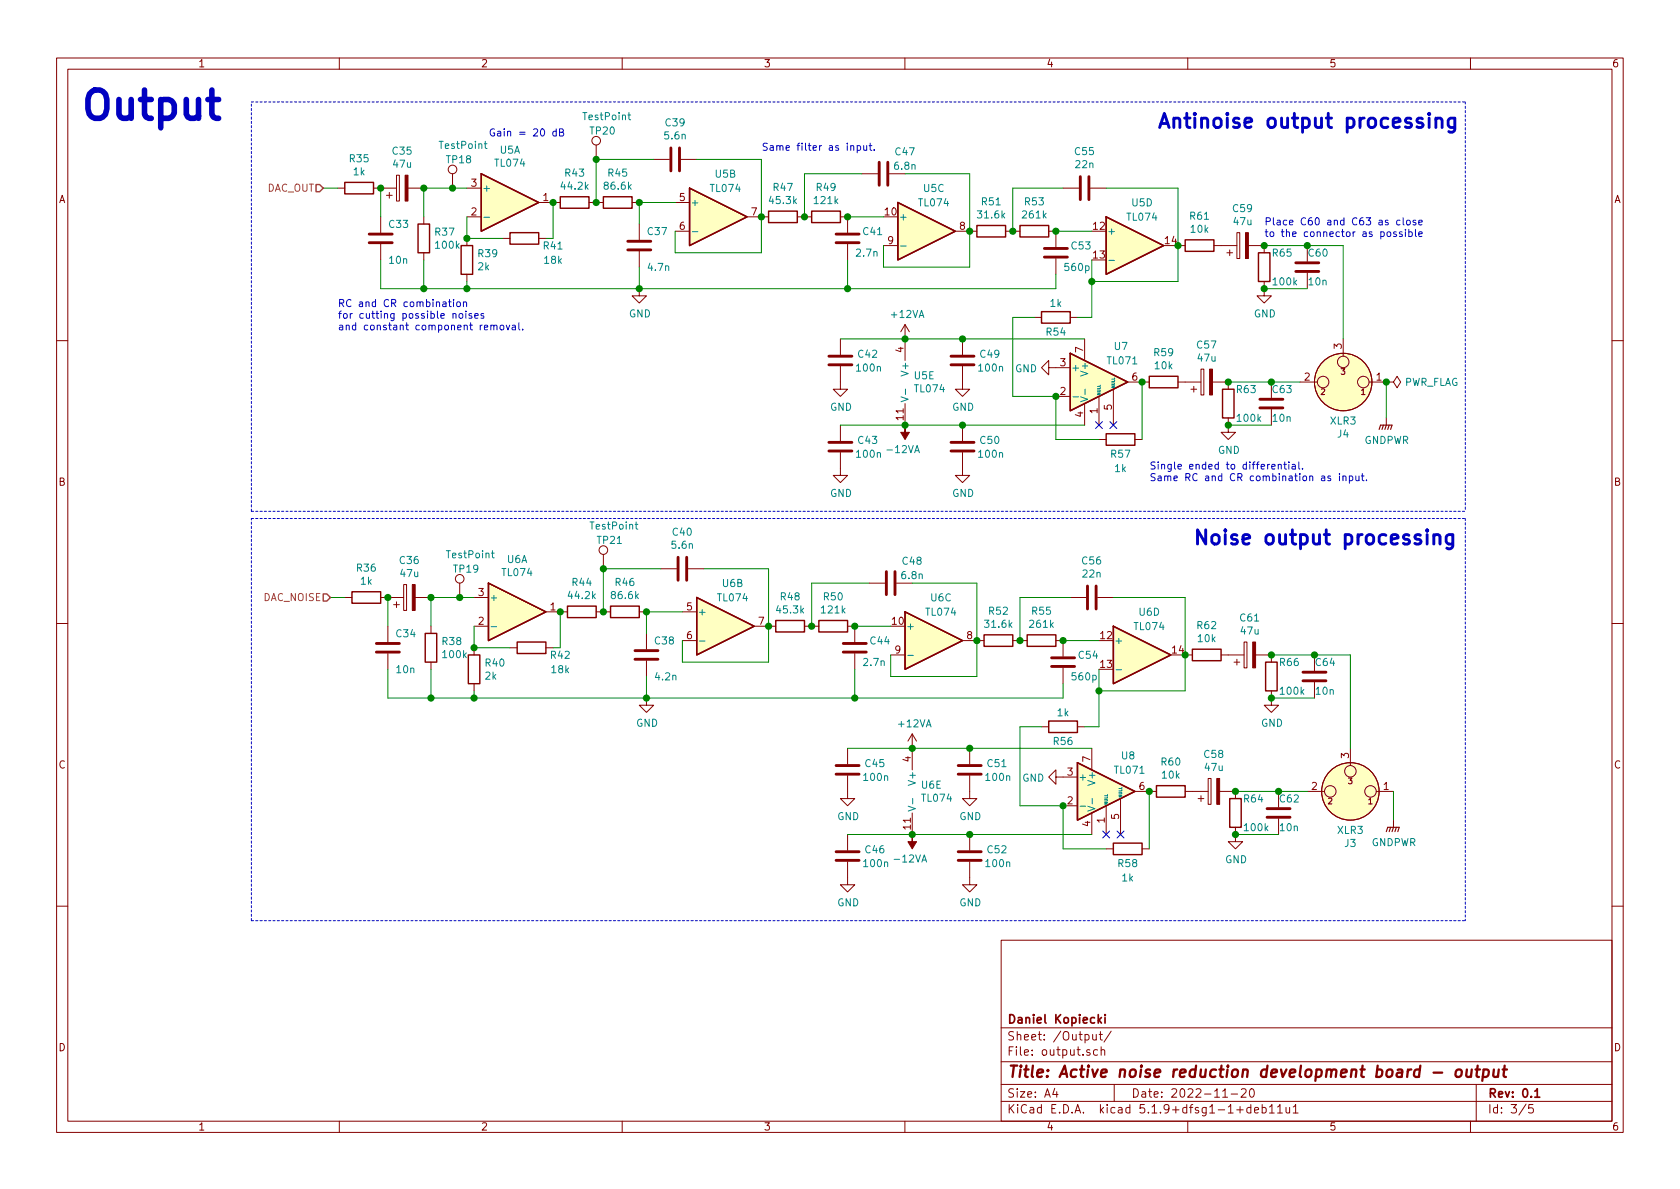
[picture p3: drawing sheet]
<svg xmlns="http://www.w3.org/2000/svg" width="297mm" height="210mm" viewBox="0 0 297 210" stroke-linecap="round" stroke-linejoin="round" font-family="sans-serif">
<g fill="none" stroke="#840000" stroke-width=".18">
<path d="M10 10.3h277v189.9h-277zM12 12.2h273v186.1h-273zM60 10.3v1.9M110 10.3v1.9M160 10.3v1.9M210 10.3v1.9M260 10.3v1.9M59.7 33.3h1.3M66 33.3h4.1M67.3 38.3v2.8M68.3 34.5h1M68.8 34v1"/>
<path d="M70.1 31h.5v4.6h-.5zM72.1 33.3h2.8M74.9 38.3v1.3M80 30.7v2.6M82.5 38.3h2.6M82.5 33.3h2.6M95.2 35.8h3.9M104.1 35.8h2.6M105.4 25.6v2.6M111.8 35.8h1.2M113 39.6v2.8M115.6 28.2h2.8"/>
<path d="M119.4 35.8h2.5M120.4 28.2h2.8M132.1 38.3h3.8M141 38.3h2.5M148.6 38.3h1.3v2.8M152.4 30.7h2.8M157.2 30.7h2.8M188 33.3h2.8M192.8 33.3h2.8M67.3 43.2v2.8M74.9 44.7v1.3M82.5 42.2v1.2"/>
<path d="M82.5 48.5v1.3M88.9 42.2h1.3M95.2 42.2h1.3M113 51v1.3h1.3l-1.3 1.3-1.2-1.3h1.2M113 44.4v2.8M119.4 40.9h2.5M148.6 59.9v2.8M149.9 43.2v2.8M156.2 43.4h2.5M160 57.4v6.3M160 57.4l-.7 1.3M160 57.4l.8 1.3"/>
<path d="M168.9 40.9h3.8M170.2 59.9v2.8M177.8 40.9h2.5M182.9 56.1h1.2M185.4 40.9h1.3v2.8M186.7 45.7v2.8M189.2 56.1h1.3M191.8 59.9v3.8M208.3 43.4h1.2M214.6 43.4h4.1M216.9 44.7h1M217.4 44.2v1"/>
<path d="M218.7 41.1h.5v4.6h-.5zM220.7 43.4h2.8v1.3M223.5 49.8v2.5h1.3l-1.3 1.3-1.3-1.3h1.3M231.1 43.4v2.8M231.1 48.3v2.7M237.5 59.9v3.1M10 60.2h2M148.6 64.8v4h1.3l-1.3 1.3-1.3-1.3h1.3M148.6 75.2v2.8M160 71.4v3.8M170.2 64.8v4h1.2l-1.2 1.3-1.3-1.3h1.3M170.2 75.2v2.8"/>
<path d="M185.4 65v-1.3l-1.3 1.3 1.3 1.3v-1.3h3.8M186.7 70.1h2.5M191.8 71.4v3.8M194.3 77.7h1.3M194.3 70.1v5.1M196.8 68.8v6.4M199.4 67.6h3.8M200.7 77.7h1.2M208.3 67.6h4M210.6 68.8h1M211.1 68.3v1M212.3 65.3h.6v4.5h-.6z"/>
<path d="M214.4 67.6h2.8v1.2M217.2 73.9v2.5h1.2l-1.2 1.3-1.3-1.3h1.3M224.8 67.6v2.8M224.8 72.4v2.8M229.9 67.6h3M242.1 67.6h3M245.1 67.6h1.3l.6-1.1 .6 1.1-.6 1-.6-1M245.1 67.6h.1M245.1 73.9v1.3M285 60.2h2M106.7 98v2.6M148.6 80v4.1h1.3l-1.3 1.2-1.3-1.2h1.3"/>
<path d="M170.2 80v4.1h1.2l-1.2 1.2-1.3-1.2h1.3M10 110.3h2M61 105.7h1.2M67.3 105.7h4.1M68.6 110.7v2.8M68.6 115.6v2.8M69.6 106.9h1M70.1 106.4v1M71.4 103.4h.5v4.5h-.5zM73.4 105.7h2.8M76.2 110.7v1.3M76.2 117.1v1.3"/>
<path d="M81.3 103.1v2.6M83.8 110.7h2.6M83.8 105.7h2.6M83.8 114.5v1.3M90.2 114.5h1.2M96.5 108.2h3.8M96.5 114.5h1.3M105.4 108.2h2.5M113 108.2h1.3M114.3 112v2.8M114.3 116.8v2.8M116.8 100.6h2.8"/>
<path d="M120.6 108.2h2.6M120.6 113.3h2.6M121.7 100.6h2.8M133.3 110.7h3.9M142.2 110.7h2.6M149.9 110.7h1.2v2.8M151.1 115.6v2.8M153.7 103.1h2.8M157.5 115.8h2.5M158.5 103.1h2.8M170.2 113.3h3.8M179.1 113.3h2.5"/>
<path d="M186.7 113.3h1.3v2.8M188 118.1v2.8M189.2 105.7h2.8M194.1 105.7h2.7M209.5 115.8h1.3M215.9 115.8h4.1M218.2 117.1h1M218.7 116.6v1M220 113.5h.5v4.6h-.5zM222 115.8h2.8v1.3M232.4 115.8v2.8M285 110.3h2"/>
<path d="M83.8 120.9v1.3M114.3 123.4v1.3h1.3l-1.3 1.3-1.3-1.3h1.3M149.9 137.2v4h1.2l-1.2 1.3-1.3-1.3h1.3M149.9 132.3v2.8M161.3 129.8l-.8 1.3M161.3 129.8v6.3M161.3 129.8l.8 1.3M171.4 137.2v4h1.3l-1.3 1.3-1.2-1.3h1.2M171.4 132.3v2.8M184.1 128.5h1.3M186.7 137.4v-1.3l-1.3 1.3 1.3 1.3v-1.3h3.8M190.5 128.5h1.3"/>
<path d="M193 132.3v3.8M200.7 139.9h3.8M209.5 139.9h4.1M213.6 137.7h.5v4.5h-.5zM215.6 139.9h2.8v1.3M224.8 122.2v2.5h1.3l-1.3 1.3-1.3-1.3h1.3M226.1 139.9v2.8M231.1 139.9h3.1M232.4 120.6v2.8M238.8 132.3v3.1M243.3 139.9h3.1M149.9 152.4v4.1h1.2l-1.2 1.2-1.3-1.2h1.3"/>
<path d="M149.9 147.6v2.8M161.3 143.8v3.8M171.4 152.4v4.1h1.3l-1.3 1.2-1.2-1.2h1.2M171.4 147.6v2.8M188 142.5h2.5M193 143.8v3.8M195.6 150.1h1.2M195.6 142.5v5.1M198.1 141.2v6.4M201.9 150.1h1.3M211.8 141.2h1.1M212.3 140.7v1"/>
<path d="M218.4 146.3v2.5h1.3l-1.3 1.3-1.2-1.3h1.2M226.1 144.8v2.8M246.4 145v1.3M10 160.2h2M177 166.3h108v32h-108zM285 160.2h2M60 198.3v1.9M110 198.3v1.9M160 198.3v1.9M177 194.8h108M177 191.8h108M177 187.8h108"/>
<path d="M177 181.8h108M186.5 192.5l-.4 1h1M186.8 193v1M192.7 185.7l-.4-.1-.2 .2 .1 .2 .5 .2v.3h-.6M193.2 182.9v.8a.37 .37 0 0 0 .6 .1M193.8 182.9v1M194.1 185.7l-.5-.1-.3 .3 .2 .6h.6M194.3 182.9h.6M194.6 182.4v1.3l.3 .2M194.7 185.7l.2-.1 .4 .1v.9M194.7 185.1v1.5M196.5 182.3l-1.3 2"/>
<path d="M197 191.8v3M210 198.3v1.9M216.2 194h.8M217.7 193.5h1.1M218.7 196.3h1.1M219.5 192.7l.2-.2h.3l.3 .2v.3v.2l-.9 .8h.9M221.1 192.6l.2-.1a.8 .8 0 0 1 .5 .8 .8 .8 0 0 1-.5 .7 1 1 0 0 1-.2-1.4zM221.2 195.9l-.4-.1-.4 .3 .1 .6 .3 .1 .4-.1M221.2 195.3v1.5M221.8 196.3l.7-.1v-.3l-.5-.1-.2 .2 .1 .7h.6M223.2 195.9l.4-.1 .3 .3-.2 .6h-.5M223.2 195.3v1.5"/>
<path d="M224.5 195.8l.4-.5v1.5M224.5 196.8h.8M225.9 195.8l.4-.5v1.5M225.9 196.8h.8M227.4 195.8l.1 .9 .3 .1 .2-.1M228 195.8v1M228.7 195.8l.4-.5v1.5M228.7 196.8h.8M260 198.3v1.9M261 191.8v6.5M269.8 195.2l-1.2 2M271 195.3h-.7v.7l.2-.1 .5 .1 .1 .2-.1 .5-.2 .1-.5-.1"/>
<circle cx="80" cy="30" r=".76"/>
<circle cx="105.4" cy="24.9" r=".76"/>
<circle cx="233.9" cy="67.6" r="1.02"/>
<circle cx="237.5" cy="67.6" r="5.1"/>
<circle cx="237.5" cy="64" r="1.02"/>
<circle cx="241" cy="67.6" r="1.02"/>
<circle cx="106.7" cy="97.3" r=".76"/>
<circle cx="81.3" cy="102.4" r=".76"/>
<circle cx="235.2" cy="139.9" r="1.02"/>
<circle cx="238.8" cy="139.9" r="5.1"/>
<circle cx="238.8" cy="136.4" r="1.02"/>
<circle cx="242.3" cy="139.9" r="1.02"/>
</g>
<path d="M194.2 179.4v1.5M194.7 179.9l-.5 .6M195.4 179.4v.2M195.4 179.9v1M194.3 180.4l.4 .5M271.4 193l.4-.5v1.5M271.4 194h.8" fill="none" stroke="#840000" stroke-width=".3"/>
<path d="M253.5 189.7h1.5M257.5 189.3a.54 .54 0 0 1 .6-.2 .54 .54 0 0 1 .4 .4l-.1 .6a.56 .56 0 0 1-.5 .4 .56 .56 0 0 1-.6-.4zM259.4 189.1l-.1 1.2a.6 .6 0 0 0 .8 0M260.2 189.1l-.1 1.3M260.9 189.1h.8M261.3 188.4l-.2 1.8v.1l.4 .1M262.3 189.2a.68 .68 0 0 1 .9 .1v.8a.66 .66 0 0 1-1 .2M262.3 189.1l-.2 2M264.1 189.1v1.2a.6 .6 0 0 0 .8 0M265 189.1l-.2 1.3M265.7 189.1h.7M266 188.4l-.2 1.8 .1 .1 .4 .1" fill="none" stroke="#840000" stroke-width=".41"/>
<g fill="none" stroke="#840000" stroke-width=".25">
<path d="M61 32.3h5v2h-5zM73.9 39.6h2v5.1h-2zM85.1 30.7l10.1 5.1-10.1 5.1zM99.1 34.8h5v2h-5zM106.7 34.8h5.1v2h-5.1zM121.9 33.3l10.2 5-10.2 5.1zM135.9 37.3h5.1v2.1h-5.1zM143.5 37.3h5.1v2.1h-5.1zM158.7 35.8l10.2 5.1-10.2 5.1zM172.7 39.9h5.1v2h-5.1zM180.3 39.9h5.1v2h-5.1zM195.6 38.3l10.1 5.1-10.1 5.1z"/>
<path d="M81.5 43.4h2.1v5.1h-2.1zM90.2 41.1h5v2.1h-5zM184.1 55.1h5.1v2h-5.1zM209.5 42.4h5.1v2h-5.1zM222.5 44.7h2v5.1h-2zM189.2 62.5l10.2 5.1-10.2 5zM195.6 76.7h5.1v2h-5.1zM203.2 66.5h5.1v2.1h-5.1zM216.2 68.8h2v5.1h-2zM62.2 104.6h5.1v2.1h-5.1zM75.2 112h2v5.1h-2zM82.8 115.8h2v5.1h-2z"/>
<path d="M86.4 103.1l10.1 5.1-10.1 5.1zM91.4 113.5h5.1v2.1h-5.1zM100.3 107.2h5.1v2h-5.1zM107.9 107.2h5.1v2h-5.1zM123.2 105.7l10.1 5-10.1 5.1zM137.2 109.7h5v2.1h-5zM144.8 109.7h5.1v2.1h-5.1zM160 108.2l10.2 5.1-10.2 5.1zM174 112.3h5.1v2h-5.1zM181.6 112.3h5.1v2h-5.1zM196.8 110.7l10.2 5.1-10.2 5.1zM210.8 114.8h5.1v2h-5.1z"/>
<path d="M223.8 117.1h2v5.1h-2zM185.4 127.5h5.1v2h-5.1zM190.5 134.9l10.2 5-10.2 5.1zM204.5 138.9h5v2.1h-5zM196.8 149.1h5.1v2h-5.1zM217.4 141.2h2.1v5.1h-2.1z"/>
</g>
<g fill="none" stroke="#840000" stroke-width=".51">
<path d="M118.6 26.2v4M120.1 26.2v4M155.4 28.7v4.1M157 28.7v4.1M191 31.2v4.1M192.5 31.2v4.1M65.3 42.9h4M65.3 41.4h4M111 44.2h4.1M111 42.7h4.1M147.8 42.9h4.1M147.8 41.4h4.1"/>
<path d="M184.7 45.5h4M184.7 43.9h4M229.1 48h4.1M229.1 46.5h4.1M146.6 64.5h4M146.6 63h4M146.6 79.8h4M146.6 78.2h4M168.1 64.5h4.1M168.1 63h4.1M168.1 79.8h4.1M168.1 78.2h4.1"/>
<path d="M222.8 72.1h4M222.8 70.6h4M119.9 98.5v4.1M121.4 98.5v4.1M66.5 115.3h4.1M66.5 113.8h4.1M112.3 116.6h4M112.3 115.1h4M149.1 115.3h4.1M149.1 113.8h4.1M156.7 101.1v4.1M158.2 101.1v4.1"/>
<path d="M185.9 117.9h4.1M185.9 116.3h4.1M192.3 103.6v4.1M193.8 103.6v4.1M230.4 118.9h4M147.8 136.9h4.1M147.8 135.4h4.1M169.4 136.9h4.1M169.4 135.4h4.1M230.4 120.4h4M147.8 152.1h4.1M147.8 150.6h4.1"/>
<path d="M169.4 152.1h4.1M169.4 150.6h4.1M224 144.5h4.1M224 143h4.1"/>
</g>
<g fill="#ffffc2" stroke="#ffffc2" stroke-width=".18">
<path d="M86.4 103.1l10.1 5.1-10.1 5.1z"/>
<path d="M121.9 33.3l10.2 5-10.2 5.1z"/>
<path d="M195.6 38.3l10.1 5.1-10.1 5.1z"/>
<path d="M190.5 134.9l10.2 5-10.2 5.1z"/>
<path d="M85.1 30.7l10.1 5.1-10.1 5.1z"/>
<path d="M158.7 35.8l10.2 5.1-10.2 5.1z"/>
<path d="M160 108.2l10.2 5.1-10.2 5.1z"/>
<path d="M196.8 110.7l10.2 5.1-10.2 5.1z"/>
<path d="M123.2 105.7l10.1 5-10.1 5.1z"/>
<path d="M189.2 62.5l10.2 5.1-10.2 5z"/>
<circle cx="237.5" cy="67.6" r="5.1"/>
<circle cx="238.8" cy="139.9" r="5.1"/>
</g>
<g fill="none" stroke="#008484" stroke-width=".18">
<path d="M111.2 19.9v1.1l.3 .2M85.6 38.4h1M85.6 25.4h.5M85.8 25v1.1l.3 .2M111 20.3h.5M122.4 41h1M159.2 43.5h1M196.1 46h1M159.3 70.2l1.3 .4-1.3 .4M160.1 68.8v1M189.7 70.2h1M191.1 70.2l1.2 .4-1.2 .4"/>
<path d="M191.8 68.8v1M86.9 97.8h.5M87.1 97.4v1.1l.3 .1M112.3 92.7h.5M112.5 92.3v1.1l.3 .2M86.8 110.8h1M123.7 113.4h1M160.5 115.9h1M197.3 118.4h1M160.6 142.6l1.2 .4-1.2 .4M161.4 141.2v1M191 142.6h1"/>
<path d="M192.3 142.6l1.3 .4-1.3 .4M193.1 141.2v1"/>
</g>
<g fill="#840000" stroke="#840000" stroke-width=".18">
<path d="M71.6 31h.5v4.6h-.5z"/>
<path d="M220.2 41.1h.5v4.6h-.5z"/>
<path d="M213.9 65.3h.5v4.5h-.5z"/>
<path d="M72.9 103.4h.5v4.5h-.5z"/>
<path d="M160 75.2v1.2h.8l-.8 1.3-.7-1.3h.7z"/>
<path d="M161.3 147.6v1.2h.8l-.8 1.3-.8-1.3h.8z"/>
<path d="M215.1 137.7h.5v4.5h-.5z"/>
<path d="M221.5 113.5h.5v4.6h-.5z"/>
</g>
<path d="M243.8 75.9l.3-.7h2l-.2 .7M244.6 75.2l-.3 .7M245.1 75.2l-.2 .7M245.6 75.2l-.2 .7M245.1 147.1l.3-.8h2l-.3 .8M245.9 146.3l-.3 .8M246.4 146.3l-.3 .8M246.9 146.3l-.3 .8" fill="none" stroke="#840000" stroke-width=".2"/>
<path d="M44.4 18h214.7M259.1 18v72.4M44.4 90.4v-72.4M44.4 90.4h214.7M44.4 91.7h214.7M259.1 91.7v71.1M44.4 162.8v-71.1M44.4 162.8h214.7" fill="none" stroke="#0000c2" stroke-width=".18" stroke-dasharray=".4 .4"/>
<g fill="none" stroke="#008400" stroke-width=".18">
<path d="M57.1 33.3h2.6M67.3 33.3v5M82.5 33.3h-7.6v5M82.5 38.3v3.9h6.4M97.8 35.8v6.4h-1.3M115.6 28.2h-10.2v7.6M119.4 35.8h-6.4v3.8M123.2 28.2h11.4v16.5h-15.2v-3.8M149.9 38.3h6.3M152.4 30.7h-10.2v7.6M160 30.7h11.4v16.5h-15.2v-3.8M188 33.3h-8.9v7.6"/>
<path d="M195.6 33.3h12.7v16.5h-15.3M67.3 46v5h119.4v-2.5M74.9 46v5M82.5 49.8v1.2M113 47.2v3.8M148.6 59.9h43.2M149.9 46v5M182.9 56.1h-3.8v14h7.6v7.6h7.6M186.7 40.9h6.3M193 46v10.1h-2.5M223.5 43.4h14v16.5M223.5 51h7.6"/>
<path d="M148.6 75.2h43.2M201.9 67.6v10.1M217.2 75.2h7.6M217.2 67.6h12.7M245.1 67.6v6.3M58.4 105.7h2.6M68.6 118.4v5h119.4v-2.5M68.6 105.7v5M76.2 118.4v5M83.8 110.7v3.8h6.4M83.8 105.7h-7.6v5M99.1 108.2v6.3h-1.3"/>
<path d="M114.3 119.6v3.8M116.8 100.6h-10.1v7.6M120.6 108.2h-6.3v3.8M124.5 100.6h11.4v16.5h-15.3v-3.8M151.1 110.7h6.4M151.1 118.4v5M153.7 103.1h-10.2v7.6M161.3 103.1h11.4v16.5h-15.2v-3.8M188 113.3h6.3M189.2 105.7h-8.9v7.6M194.3 118.4v10.1h-2.5M196.8 105.7h12.7v16.5h-15.2"/>
<path d="M224.8 115.8h14v16.5M83.8 122.2v1.2M149.9 132.3h43.1M184.1 128.5h-3.8v14h7.7v7.6h7.6M203.2 139.9v10.2M218.4 139.9h12.7M224.8 123.4h7.6M246.4 139.9v5.1M149.9 147.6h43.1M218.4 147.6h7.7"/>
</g>
<path d="M55.9 32.6h.6l.6 .7-.6 .6h-.6zM57.1 105h.7l.6 .7-.6 .6h-.7z" fill="none" stroke="#848400" stroke-width=".25"/>
<path d="M253.9 21.1a.65 .65 0 0 1 1.1 .1v1.3M253.9 20.9v1.6M257.2 20.9v2a.67 .67 0 0 1-1 .4M257.2 21l-.7-.1-.3 .2-.2 .3v.7l.3 .3 .2 .1 .7-.1M253.5 94.8a.65 .65 0 0 1 1.1 .1v1.3M253.5 94.5v1.7M256.9 94.5v2.1a.67 .67 0 0 1-1.1 .3M256.9 94.7l-.7-.2-.4 .3-.1 .2v.7l.2 .4 .3 .1 .7-.1" fill="none" stroke="#0000c2" stroke-width=".51"/>
<g fill="none" stroke="#0000c2" stroke-width=".18">
<path d="M98.3 23.3l-.3-.1-.3 .2 .2 .6h.4M98.3 22.8v1.2M98.9 23.4l.6-.1 .1-.2-.1-.2-.6-.1v1.2h.5l.2-.1 .1-.3-.3-.2M150.4 25.9l.2-.2 .3 .1 .1 .8M151.6 25.8l.3-.1 .3 .3-.2 .5h-.4M151.6 25.7v1.3M152.7 25.7l.1 .8 .3 .1 .1-.1M153.2 25.7v.9M153.7 25.7h.5M153.8 25.3v1.1l.4 .2M154.6 26.5v.1M247.5 39l-.3-.1-.3 .3 .1 .5h.5"/>
<path d="M248.1 38.5v1.1l.2 .2M248.8 39l.3-.1 .3 .3-.2 .5-.3 .1-.2-.2zM250.3 39l-.3-.1-.2 .2 .1 .2 .4 .1v.3h-.5M250.9 39.3l.6-.1-.1-.2-.4-.1-.1 .2v.6h.5M79.3 53.4h.5M79.5 53v1l.3 .2M80.1 55.6l.2-.2 .3 .1v.8M80.2 53v.1M80.2 53.4v.8M80.8 53.4h.4l.2 .1v.5l-.1 .2h-.3l-.2-.1zM81.3 55.5l.3-.1 .2 .3-.1 .5-.3 .1-.2-.2zM81.9 53.5l.2-.1h.3l.1 .8"/>
<path d="M81.9 53.4v.8M82.4 55v.1M82.4 55.4v.9M83.4 55.5l-.3-.1-.2 .2 .1 .2 .4 .1v.3h-.5M83.9 55.8l.7-.1-.1-.2-.4-.1-.2 .2 .1 .6h.5M85.5 55.5l-.3-.1-.2 .2 .1 .2 .4 .1v.3h-.5M86.8 57.6l.2-.1 .3 .1v.7M87.3 57.7l.2-.2 .3 .1 .1 .7M88.5 57.6l.2-.1 .3 .1 .1 .1-.1 .6h-.3l-.2-.1zM89.5 57.5l.3 .8 .3-.8M90.6 57.6h.5v.7M91.1 57.8l-.4 .1-.2 .1 .1 .3h.5"/>
<path d="M91.7 57.1v1.1l.2 .1M92.4 58.2v.1M246.9 41h-.3l-.2 .2 .1 .1 .4 .2v.3h-.5M247.9 41h-.3l-.2 .2 .1 .1 .4 .2v.3h-.5M248.5 40.6v.1M248.5 41v.8M249.1 41h.4l.2 .2-.1 .6h-.5M249.1 40.6v1.2M250.3 40.6v1.1l.1 .1M250.9 41.4l.6-.1-.1-.3h-.4l-.1 .2v.6h.5M224.9 82.5l.6-.1-.1-.2-.4-.1-.1 .2v.6h.5M226 82.2l.2-.1 .3 .1v.8"/>
<path d="M226 82.1v.9M227 82.1h.5M227.2 81.7v1.1l.3 .2M227.9 81.7v.1M227.9 82.1v.9M228.5 82.2h.5v.8M229 82.4l-.4 .1-.2 .1 .1 .3h.5M229.6 81.7v1.1l.2 .2M230.3 82.8v.2M235.3 84.2h-.4l-.1 .1v.2l.5 .2v.3h-.5M236.8 83.7v.2M236.8 84.2v.8"/>
<path d="M237.4 84.3l.2-.1h.3l.1 .8M237.4 84.2v.8M238.6 84.2h.3l.3 .2-.1 .6h-.5M238.6 84.2v1.2M239.7 84.2l.1 .8h.3l.2-.1M240.3 84.2v.8M240.7 84.2h.5M240.9 83.7v1.1l.3 .2M241.6 84.9v.1"/>
</g>
<g fill="#008400" stroke="#008400" stroke-width=".25">
<circle cx="224.8" cy="67.6" r=".51"/>
<circle cx="179.1" cy="40.9" r=".51"/>
<circle cx="76.2" cy="105.7" r=".51"/>
<circle cx="193" cy="49.8" r=".51"/>
<circle cx="68.6" cy="105.7" r=".51"/>
<circle cx="217.2" cy="75.2" r=".51"/>
<circle cx="231.1" cy="43.4" r=".51"/>
<circle cx="223.5" cy="51" r=".51"/>
<circle cx="170.2" cy="75.2" r=".51"/>
<circle cx="170.2" cy="59.9" r=".51"/>
<circle cx="224.8" cy="115.8" r=".51"/>
<circle cx="218.4" cy="139.9" r=".51"/>
<circle cx="186.7" cy="70.1" r=".51"/>
<circle cx="226.1" cy="139.9" r=".51"/>
<circle cx="218.4" cy="147.6" r=".51"/>
<circle cx="232.4" cy="115.8" r=".51"/>
<circle cx="113" cy="35.8" r=".51"/>
<circle cx="224.8" cy="123.4" r=".51"/>
<circle cx="203.2" cy="139.9" r=".51"/>
<circle cx="245.1" cy="67.6" r=".51"/>
<circle cx="135.9" cy="110.7" r=".51"/>
<circle cx="83.8" cy="123.4" r=".51"/>
<circle cx="186.7" cy="40.9" r=".51"/>
<circle cx="160" cy="75.2" r=".51"/>
<circle cx="160" cy="59.9" r=".51"/>
<circle cx="194.3" cy="122.2" r=".51"/>
<circle cx="114.3" cy="108.2" r=".51"/>
<circle cx="76.2" cy="123.4" r=".51"/>
<circle cx="151.1" cy="123.4" r=".51"/>
<circle cx="114.3" cy="123.4" r=".51"/>
<circle cx="113" cy="51" r=".51"/>
<circle cx="149.9" cy="51" r=".51"/>
<circle cx="188" cy="142.5" r=".51"/>
<circle cx="82.6" cy="51" r=".51"/>
<circle cx="171.5" cy="132.3" r=".51"/>
<circle cx="171.5" cy="147.6" r=".51"/>
<circle cx="83.8" cy="114.5" r=".51"/>
<circle cx="106.7" cy="108.2" r=".51"/>
<circle cx="180.3" cy="113.3" r=".51"/>
<circle cx="188" cy="113.3" r=".51"/>
<circle cx="143.5" cy="110.7" r=".51"/>
<circle cx="151.1" cy="110.7" r=".51"/>
<circle cx="172.7" cy="113.3" r=".51"/>
<circle cx="209.6" cy="115.8" r=".51"/>
<circle cx="74.9" cy="51" r=".51"/>
<circle cx="201.9" cy="67.6" r=".51"/>
<circle cx="217.2" cy="67.6" r=".51"/>
<circle cx="223.5" cy="43.4" r=".51"/>
<circle cx="142.2" cy="38.3" r=".51"/>
<circle cx="74.9" cy="33.3" r=".51"/>
<circle cx="67.3" cy="33.3" r=".51"/>
<circle cx="134.6" cy="38.3" r=".51"/>
<circle cx="208.3" cy="43.4" r=".51"/>
<circle cx="161.3" cy="132.3" r=".51"/>
<circle cx="106.7" cy="100.6" r=".51"/>
<circle cx="171.5" cy="40.9" r=".51"/>
<circle cx="105.4" cy="28.2" r=".51"/>
<circle cx="149.9" cy="38.3" r=".51"/>
<circle cx="81.3" cy="105.7" r=".51"/>
<circle cx="99.1" cy="108.2" r=".51"/>
<circle cx="80" cy="33.3" r=".51"/>
<circle cx="105.4" cy="35.8" r=".51"/>
<circle cx="82.6" cy="42.2" r=".51"/>
<circle cx="97.8" cy="35.8" r=".51"/>
<circle cx="161.3" cy="147.6" r=".51"/>
</g>
<path d="M193.7 74.6l1.2 1.2M194.9 74.6l-1.2 1.2M196.2 74.6l1.3 1.2M197.5 74.6l-1.3 1.2M195 147l1.2 1.2M196.2 147l-1.2 1.2M197.5 147l1.2 1.2M198.7 147l-1.2 1.2" fill="none" stroke="#000084" stroke-width=".18"/>
<text font-size="7" fill="#0000c2" x="14" y="21.2">Output</text>
<g font-size="3.5" fill="#0000c2">
<text x="204.5" y="22.7">Antinoise output processing</text>
<text x="210.8" y="96.3">Noise output processing</text>
</g>
<text font-size="2.8" fill="#840000" x="178" y="190.5">Title: Active noise reduction development board - output</text>
<g font-size="2.1" fill="#840000">
<text x="178" y="184">Sheet: /Output/</text>
<text x="178" y="181">Daniel Kopiecki</text>
<text x="178" y="186.7">File: output.sch</text>
<text x="178" y="196.9">KiCad E.D.A. kicad 5.1.9+dfsg1-1+deb11u1</text>
<text x="178" y="194.1">Size: A4</text>
<text x="200" y="194.1">Date: 2022-11-20</text>
<text x="263" y="194.1">Rev: 0.1</text>
<text x="263" y="196.9">Id: 3/5</text>
</g>
<g font-size="1.8" fill="#840000">
<text x="35" y="11.9">1</text>
<text x="85" y="11.9">2</text>
<text x="135" y="11.9">3</text>
<text x="185" y="11.9">4</text>
<text x="235" y="11.9">5</text>
<text x="285" y="11.9">6</text>
<text x="10.4" y="35.9">A</text>
<text x="83.3" y="33">3</text>
<text x="96" y="35.6">1</text>
<text x="120.2" y="35.6">5</text>
<text x="285.4" y="35.9">A</text>
<text x="83.3" y="38.1">2</text>
<text x="120.2" y="40.6">6</text>
<text x="132.9" y="38.1">7</text>
<text x="156.5" y="38.1">10</text>
<text x="169.7" y="40.6">8</text>
<text x="193.3" y="40.6">12</text>
<text x="157" y="43.2">9</text>
<text x="193.3" y="45.7">13</text>
<text x="206" y="43.2">14</text>
<text x="159.8" y="62.3" transform="rotate(-90 159.8 62.3)">4</text>
<text x="187.5" y="64.8">3</text>
<text x="191.5" y="62.3" transform="rotate(-90 191.5 62.3)">7</text>
<text x="237.2" y="61.7" transform="rotate(-90 237.2 61.7)">3</text>
<text x="187.5" y="69.8">2</text>
<text x="200.2" y="67.3">6</text>
<text x="230.7" y="67.3">2</text>
<text x="243.4" y="67.3">1</text>
<text x="159.8" y="74.2" transform="rotate(-90 159.8 74.2)">11</text>
<text x="191.5" y="73.8" transform="rotate(-90 191.5 73.8)">4</text>
<text x="194.1" y="73.1" transform="rotate(-90 194.1 73.1)">1</text>
<text x="196.6" y="72.5" transform="rotate(-90 196.6 72.5)">5</text>
<text x="10.4" y="85.9">B</text>
<text x="285.4" y="85.9">B</text>
<text x="84.6" y="105.4">3</text>
<text x="97.3" y="107.9">1</text>
<text x="121.4" y="107.9">5</text>
<text x="84.6" y="110.5">2</text>
<text x="121.4" y="113">6</text>
<text x="134.1" y="110.5">7</text>
<text x="157.8" y="110.5">10</text>
<text x="171" y="113">8</text>
<text x="194.6" y="113">12</text>
<text x="158.3" y="115.6">9</text>
<text x="194.6" y="118.1">13</text>
<text x="207.3" y="115.6">14</text>
<text x="10.4" y="135.9">C</text>
<text x="161" y="134.7" transform="rotate(-90 161 134.7)">4</text>
<text x="188.7" y="137.2">3</text>
<text x="192.8" y="134.7" transform="rotate(-90 192.8 134.7)">7</text>
<text x="238.5" y="134.1" transform="rotate(-90 238.5 134.1)">3</text>
<text x="285.4" y="135.9">C</text>
<text x="188.7" y="142.2">2</text>
<text x="201.4" y="139.7">6</text>
<text x="231.9" y="139.7">2</text>
<text x="244.6" y="139.7">1</text>
<text x="161" y="146.6" transform="rotate(-90 161 146.6)">11</text>
<text x="192.8" y="146.1" transform="rotate(-90 192.8 146.1)">4</text>
<text x="195.3" y="145.5" transform="rotate(-90 195.3 145.5)">1</text>
<text x="197.9" y="144.9" transform="rotate(-90 197.9 144.9)">5</text>
<text x="10.4" y="185.9">D</text>
<text x="285.4" y="185.9">D</text>
<text x="35" y="199.9">1</text>
<text x="85" y="199.9">2</text>
<text x="135" y="199.9">3</text>
<text x="185" y="199.9">4</text>
<text x="235" y="199.9">5</text>
<text x="285" y="199.9">6</text>
</g>
<g font-size="1.8" fill="#008484">
<text x="103.3" y="21.3">TestPoint</text>
<text x="104.4" y="23.8">TP20</text>
<text x="117.7" y="22.3">C39</text>
<text x="61.9" y="28.7">R35</text>
<text x="69.5" y="27.4">C35</text>
<text x="69.6" y="29.7">47u</text>
<text x="77.9" y="26.3">TestPoint</text>
<text x="79" y="28.9">TP18</text>
<text x="87.6" y="29.5">TL074</text>
<text x="88.4" y="27.2">U5A</text>
<text x="117.6" y="24.7">5.6n</text>
<text x="158.4" y="27.5">C47</text>
<text x="190.1" y="27.4">C55</text>
<text x="190.2" y="29.7">22n</text>
<text x="62.5" y="31">1k</text>
<text x="85.2" y="33.9">+</text>
<text x="99.4" y="33.5">44.2k</text>
<text x="100" y="31.2">R43</text>
<text x="107" y="33.5">86.6k</text>
<text x="107.6" y="31.2">R45</text>
<text x="125.7" y="34">TL074</text>
<text x="126.5" y="31.4">U5B</text>
<text x="136.8" y="33.8">R47</text>
<text x="144.4" y="33.8">R49</text>
<text x="158.3" y="30">6.8n</text>
<text x="163.3" y="34">U5C</text>
<text x="68.9" y="40.3">C33</text>
<text x="77" y="41.7">R37</text>
<text x="114.6" y="41.6">C37</text>
<text x="122" y="36.4">+</text>
<text x="136.2" y="36.1">45.3k</text>
<text x="144.1" y="36.1">121k</text>
<text x="152.7" y="41.6">C41</text>
<text x="158.9" y="39">+</text>
<text x="162.6" y="36.5">TL074</text>
<text x="173.1" y="38.6">31.6k</text>
<text x="173.6" y="36.3">R51</text>
<text x="180.9" y="38.6">261k</text>
<text x="181.3" y="36.3">R53</text>
<text x="195.7" y="41.5">+</text>
<text x="199.4" y="39">TL074</text>
<text x="200.2" y="36.5">U5D</text>
<text x="210.5" y="38.9">R61</text>
<text x="210.6" y="41.2">10k</text>
<text x="218.1" y="37.5">C59</text>
<text x="218.2" y="39.8">47u</text>
<text x="68.9" y="46.7">10n</text>
<text x="77.1" y="44">100k</text>
<text x="84.6" y="47.8">2k</text>
<text x="84.6" y="45.5">R39</text>
<text x="96.2" y="44.1">R41</text>
<text x="96.3" y="46.7">18k</text>
<text x="114.7" y="47.9">4.7n</text>
<text x="151.5" y="45.4">2.7n</text>
<text x="188.4" y="47.9">560p</text>
<text x="189.5" y="44.1">C53</text>
<text x="225.1" y="45.4">R65</text>
<text x="231.4" y="45.4">C60</text>
<text x="225.2" y="50.5">100k</text>
<text x="231.5" y="50.5">10n</text>
<text x="111.2" y="56.1">GND</text>
<text x="157.7" y="56.2">+12VA</text>
<text x="185.1" y="59.4">R54</text>
<text x="185.7" y="54.3">1k</text>
<text x="221.7" y="56.1">GND</text>
<text x="151.6" y="65.7">100n</text>
<text x="151.8" y="63.3">C42</text>
<text x="173.2" y="65.7">100n</text>
<text x="173.4" y="63.3">C49</text>
<text x="179.5" y="65.8">GND</text>
<text x="189.4" y="65.7">+</text>
<text x="195.9" y="64.4">TL071</text>
<text x="197.1" y="61.9">U7</text>
<text x="204.1" y="63">R59</text>
<text x="204.3" y="65.3">10k</text>
<text x="211.7" y="61.6">C57</text>
<text x="211.8" y="64">47u</text>
<text x="160.7" y="66.1" transform="rotate(-90 160.7 66.1)">V+</text>
<text x="161.7" y="67.1">U5E</text>
<text x="161.8" y="69.4">TL074</text>
<text x="192.4" y="66.1" transform="rotate(-90 192.4 66.1)">V+</text>
<text x="218.7" y="69.5">R63</text>
<text x="225.1" y="69.5">C63</text>
<text x="248.2" y="68.2">PWR_FLAG</text>
<text x="146.8" y="72.6">GND</text>
<text x="168.4" y="72.6">GND</text>
<text x="218.9" y="74.6">100k</text>
<text x="225.1" y="74.6">10n</text>
<text x="235.2" y="75.1">XLR3</text>
<text x="236.5" y="77.4">J4</text>
<text x="151.6" y="80.9">100n</text>
<text x="151.8" y="78.5">C43</text>
<text x="157.1" y="80.1">-12VA</text>
<text x="173.2" y="80.9">100n</text>
<text x="173.4" y="78.5">C50</text>
<text x="196.5" y="80.9">R57</text>
<text x="197.2" y="83.5">1k</text>
<text x="215.3" y="80.3">GND</text>
<text x="241.2" y="78.5">GNDPWR</text>
<text x="146.8" y="87.9">GND</text>
<text x="168.4" y="87.9">GND</text>
<text x="104.5" y="93.6">TestPoint</text>
<text x="119" y="94.7">C40</text>
<text x="63.1" y="101.1">R36</text>
<text x="70.7" y="99.7">C36</text>
<text x="79.1" y="98.7">TestPoint</text>
<text x="80.3" y="101.3">TP19</text>
<text x="88.9" y="101.9">TL074</text>
<text x="89.7" y="99.6">U6A</text>
<text x="105.7" y="96.2">TP21</text>
<text x="118.9" y="97">5.6n</text>
<text x="159.6" y="99.9">C48</text>
<text x="191.4" y="99.8">C56</text>
<text x="63.8" y="103.4">1k</text>
<text x="70.9" y="102.1">47u</text>
<text x="86.5" y="106.3">+</text>
<text x="100.7" y="105.9">44.2k</text>
<text x="101.2" y="103.6">R44</text>
<text x="108.3" y="105.9">86.6k</text>
<text x="108.9" y="103.6">R46</text>
<text x="127" y="106.3">TL074</text>
<text x="127.8" y="103.8">U6B</text>
<text x="138.1" y="106.2">R48</text>
<text x="145.7" y="106.2">R50</text>
<text x="159.5" y="102.4">6.8n</text>
<text x="164.6" y="106.3">U6C</text>
<text x="191.5" y="102.1">22n</text>
<text x="70.1" y="112.7">C34</text>
<text x="115.8" y="114">C38</text>
<text x="123.3" y="108.8">+</text>
<text x="137.5" y="108.5">45.3k</text>
<text x="145.4" y="108.5">121k</text>
<text x="153.9" y="114">C44</text>
<text x="160.1" y="111.4">+</text>
<text x="163.8" y="108.9">TL074</text>
<text x="174.3" y="111">31.6k</text>
<text x="174.9" y="108.7">R52</text>
<text x="182.2" y="111">261k</text>
<text x="182.5" y="108.7">R55</text>
<text x="197" y="113.9">+</text>
<text x="200.7" y="111.4">TL074</text>
<text x="201.4" y="108.9">U6D</text>
<text x="211.7" y="111.2">R62</text>
<text x="211.9" y="113.6">10k</text>
<text x="219.3" y="109.9">C61</text>
<text x="219.5" y="112.2">47u</text>
<text x="70.2" y="119">10n</text>
<text x="78.3" y="114.1">R38</text>
<text x="78.4" y="116.4">100k</text>
<text x="85.9" y="117.9">R40</text>
<text x="97.4" y="116.5">R42</text>
<text x="97.6" y="119">18k</text>
<text x="152.8" y="117.8">2.7n</text>
<text x="190.8" y="116.5">C54</text>
<text x="226.3" y="117.8">R66</text>
<text x="232.7" y="117.8">C64</text>
<text x="85.8" y="120.2">2k</text>
<text x="116" y="120.3">4.2n</text>
<text x="189.7" y="120.3">560p</text>
<text x="226.5" y="122.9">100k</text>
<text x="232.7" y="122.9">10n</text>
<text x="112.5" y="128.5">GND</text>
<text x="159" y="128.6">+12VA</text>
<text x="186.3" y="131.7">R56</text>
<text x="187" y="126.7">1k</text>
<text x="223" y="128.5">GND</text>
<text x="153.1" y="135.7">C45</text>
<text x="174.7" y="135.7">C51</text>
<text x="197.2" y="136.8">TL071</text>
<text x="198.3" y="134.3">U8</text>
<text x="205.4" y="135.4">R60</text>
<text x="205.5" y="137.7">10k</text>
<text x="213" y="134">C58</text>
<text x="213.1" y="136.3">47u</text>
<text x="152.9" y="138.1">100n</text>
<text x="161.9" y="138.5" transform="rotate(-90 161.9 138.5)">V+</text>
<text x="163" y="139.5">U6E</text>
<text x="163.1" y="141.8">TL074</text>
<text x="174.4" y="138.1">100n</text>
<text x="180.7" y="138.2">GND</text>
<text x="190.6" y="138">+</text>
<text x="193.7" y="138.5" transform="rotate(-90 193.7 138.5)">V+</text>
<text x="220" y="141.9">R64</text>
<text x="226.3" y="141.9">C62</text>
<text x="148" y="145">GND</text>
<text x="169.6" y="145">GND</text>
<text x="220.1" y="147">100k</text>
<text x="226.4" y="147">10n</text>
<text x="236.5" y="147.5">XLR3</text>
<text x="237.8" y="149.8">J3</text>
<text x="242.5" y="149.6">GNDPWR</text>
<text x="152.9" y="153.3">100n</text>
<text x="153.1" y="150.9">C46</text>
<text x="158.4" y="152.5">-12VA</text>
<text x="174.4" y="153.3">100n</text>
<text x="174.7" y="150.9">C52</text>
<text x="197.8" y="153.3">R58</text>
<text x="198.4" y="155.9">1k</text>
<text x="216.6" y="152.6">GND</text>
<text x="148" y="160.3">GND</text>
<text x="169.6" y="160.3">GND</text>
</g>
<g font-size="1.8" fill="#0000c2">
<text x="86.4" y="24.1">Gain = 20 dB</text>
<text x="134.6" y="26.7">Same filter as input.</text>
<text x="223.5" y="39.8">Place C60 and C63 as close</text>
<text x="223.5" y="41.9">to the connector as possible</text>
<text x="59.7" y="54.3">RC and CR combination</text>
<text x="59.7" y="56.4">for cutting possible noises</text>
<text x="59.7" y="58.4">and constant component removal.</text>
<text x="203.2" y="83">Single ended to differential.</text>
<text x="203.2" y="85.1">Same RC and CR combination as input.</text>
</g>
<g font-size="1.8" fill="#848400">
<text x="47.1" y="33.9">DAC_OUT</text>
<text x="46.6" y="106.3">DAC_NOISE</text>
</g>
<g font-size="1.4" fill="#840000">
<text x="233.6" y="69.8">2</text>
<text x="237.1" y="66.3">3</text>
<text x="240.7" y="69.8">1</text>
<text x="234.8" y="142.2">2</text>
<text x="238.4" y="138.7">3</text>
<text x="241.9" y="142.2">1</text>
</g>
<g font-size=".7" fill="#008484">
<text x="194.6" y="70" transform="rotate(-90 194.6 70)">NULL</text>
<text x="197.1" y="68.7" transform="rotate(-90 197.1 68.7)">NULL</text>
<text x="195.8" y="142.4" transform="rotate(-90 195.8 142.4)">NULL</text>
<text x="198.4" y="141.1" transform="rotate(-90 198.4 141.1)">NULL</text>
</g>
</svg>
